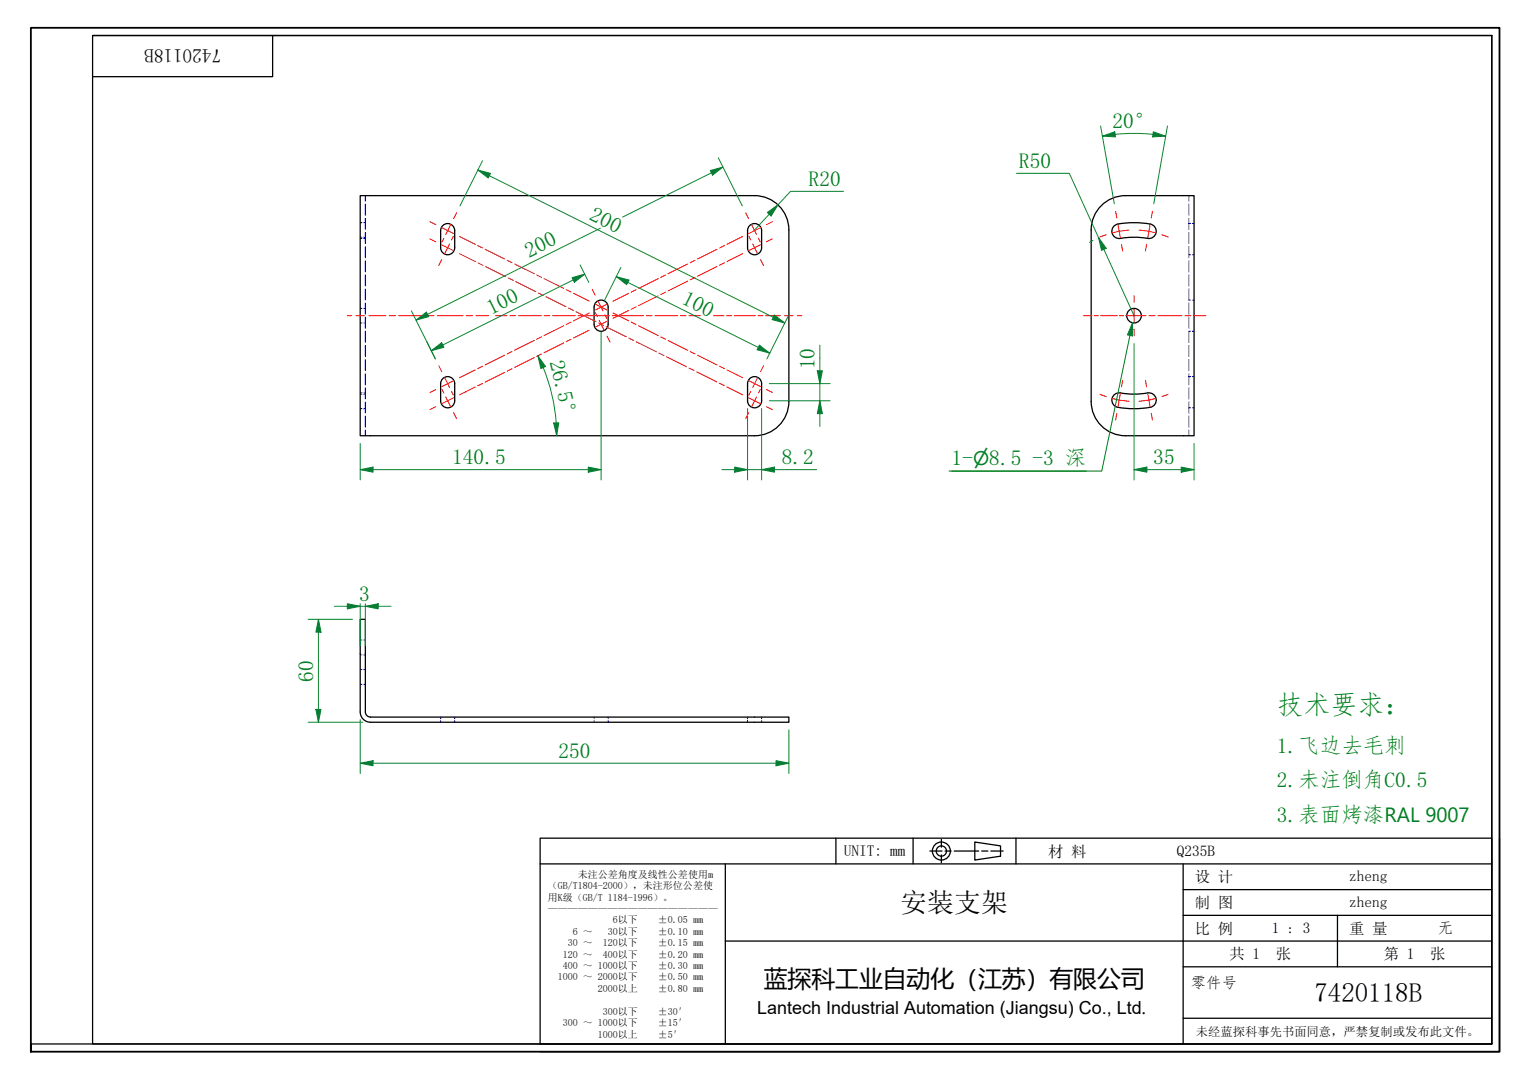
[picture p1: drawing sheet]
<svg xmlns="http://www.w3.org/2000/svg" width="297mm" height="210mm" viewBox="0 0 297 210" stroke-linecap="round" stroke-linejoin="round" font-family="sans-serif">
<g fill="none" stroke="#00f" stroke-width=".19">
<path d="M71 38v1.1M71 39.7v2.2M231.1 38v1.1M231.1 39.7v2.2M70 46.1h.4M70 46.4h.4M70 43.3h.4M70 59.9h.4M70.7 46.1h.3M70.7 46.4h.3M70.7 43.3h.3M70.7 59.9h.3"/>
<path d="M71 42.4v2.2M71 45.2v2.2M71 47.9v2.2M71 50.7v2.1M71 53.4v2.2M71 56.1v2.2M71 58.9v2.2M231.1 42.4v2.2M231.1 45.2v2.2M231.1 47.9v2.2M231.1 50.7v2.1M231.1 53.4v2.2"/>
<path d="M231.1 56.1v2.2h.4M231.1 58.9v2.2M231.1 49.5h.4M231.1 43.4h.4M231.8 58.3h.3M231.8 49.5h.3M231.8 43.4h.3M70 62.8h.4M70 76.4h.4M70 76.6h.4M70 79.4h.4M70.7 62.8h.3"/>
<path d="M70.7 76.4h.3M70.7 76.6h.3M70.7 79.4h.3M71 61.6v2.2M71 64.4v2.2M71 67.1v2.2M71 69.9v2.2M71 72.6v2.2M71 75.4v2.2M71 78.1v2.2M231.1 61.6v2.2M231.1 67.1v2.2"/>
<path d="M231.1 69.9v2.2M231.1 72.6v2.2M231.1 75.4v2.2M231.1 78.1v2.2M231.1 79.3h.4M231.1 73.2h.4M231.5 64.4h-.4v2.2M231.8 79.3h.3M231.8 73.2h.3M231.8 64.4h.3M71 80.8v2.2M71 83.6v1.1"/>
<path d="M231.1 80.8v2.2M231.1 83.6v1.1M70 124.4h.4M70 133h.4M70 127.3h.4M70 130.1h.4M70.7 124.4h.3M70.7 133h.3M70.7 127.3h.3M70.7 130.1h.3M85.7 139.4v.3M88.4 139.4v.3"/>
<path d="M115.5 139.4v.3M118.2 139.4v.3M145.3 139.4v.3M148.1 139.4v.3M85.7 140v.4M88.4 140v.4M115.5 140v.4M118.2 140v.4M145.3 140v.4M148.1 140v.4"/>
</g>
<g fill="none" stroke="#000" stroke-width=".25">
<path d="M70 38h76.7a6.7 6.7 0 0 1 6.7 6.7v33.3a6.7 6.7 0 0 1-6.7 6.7h-76.7zM86.2 43.7a1.37 1.37 0 0 1 1.4-.1 1.37 1.37 0 0 1 .8 1.2v3.3a1.37 1.37 0 0 1-1.4 1.4 1.37 1.37 0 0 1-1.3-1.4v-3.3v-.4zM115.8 58.9a1.37 1.37 0 0 1 1.5-.5 1.37 1.37 0 0 1 .9 1.3v3.3a1.37 1.37 0 0 1-1.3 1.4 1.37 1.37 0 0 1-1.4-1.4v-3.3zM145.6 44a1.37 1.37 0 0 1 1.5-.5 1.37 1.37 0 0 1 1 1.3v3.3a1.37 1.37 0 0 1-1.4 1.4 1.37 1.37 0 0 1-1.4-1.4v-3.3zM213.8 40.3a6.7 6.7 0 0 1 5-2.3h13.3v46.7h-13.3a6.7 6.7 0 0 1-6.7-6.7v-33.3a6.6 6.6 0 0 1 1.7-4.4zM216.5 44a3.5 3.5 0 0 1 2.4-.7h3.1a2.82 2.82 0 0 1 2.6 1 1.42 1.42 0 0 1-.1 1.5 1.42 1.42 0 0 1-1.4 .5 18 18 0 0 0-5.7 0 1.42 1.42 0 0 1-.9-2.3zM85.9 73.8a1.37 1.37 0 0 1 1.5-.5 1.37 1.37 0 0 1 1 1.3v3.3a1.37 1.37 0 0 1-1.4 1.4 1.37 1.37 0 0 1-1.3-1.4v-3.3zM145.6 73.8a1.37 1.37 0 0 1 1.5-.5 1.37 1.37 0 0 1 1 1.3v3.3a1.37 1.37 0 0 1-1.4 1.4 1.37 1.37 0 0 1-1.4-1.4v-3.3zM216.6 76.7a1.9 1.9 0 0 1 2-.2l3 .1a4.6 4.6 0 0 1 2.4-.1 1.42 1.42 0 0 1 .8 1.5 1.42 1.42 0 0 1-1.2 1.2 16.5 16.5 0 0 1-6.7-.2 1.42 1.42 0 0 1-.3-2.3zM70 120.4h1v18a1 1 0 0 0 1 1h81.4v1h-81.4a2 2 0 0 1-2-2z"/>
<circle cx="220.5" cy="61.4" r="1.42"/>
</g>
<path d="M6 204.4v-1.5v1.5M6 202.9v-197.5h285.5v199h-285.5" fill="none" stroke="#000" stroke-width=".35"/>
<path d="M18 6.9h272v196h-272zM18 6.9h272M53 6.9v8h-35M290 6.9v196h-284" fill="none" stroke="#000" stroke-width=".25"/>
<g fill="none" stroke="#000" stroke-width=".25">
<path d="M105 162.9h185v40h-185zM105 167.9h185M141 167.9v35M162.5 162.9v5M177.5 162.9v5M180.8 165.4h2.3M183 163.2v1.5M183 166.2v1.5M183.7 165.4h1.2M185.5 165.4h4.8M189.5 163.7l5 .7v2l-5 .8zM190.8 165.4h1.2"/>
<path d="M192.6 165.4h2.4M197.5 162.9v5M230 167.9v35M230 177.9h60M230 172.9h60M260 177.9v10M291.5 162.9v41.5h-186.5M141 182.9h149M230 197.9h60M230 187.9h60"/>
<circle cx="183" cy="165.4" r="1.75"/>
<circle cx="183" cy="165.4" r="1"/>
</g>
<g fill="none" stroke="#f00" stroke-width=".19">
<path d="M85.9 50.5l-.6 1.1M86.3 46.3l-.4 .8M87.4 47.4l-1 1.9M87.6 43.7l-.9 1.9M88.1 45.9l-.3 .8M88.8 41.4l-.6 1.1M115.1 56.2l.6 1.2M116.3 58.5l.9 1.9M145 41.4l.5 1.1M145.6 45.9l.3 .8M146.1 43.7l1 1.9M146.3 47.4l1 1.9"/>
<path d="M147.4 46.3l.4 .8M147.8 50.5l.6 1.1M216.9 41.1l.2 1.3M217.3 43.7l.5 2.5M218 47.5l.2 1.3M220.5 57.4v1.3M222.9 47.5l-.2 1.3M223.6 43.7l-.5 2.5M224 41.1l-.2 1.3M85.3 71.1l.6 1.2M85.9 75.7l.4 .7M86.4 73.4l1 1.9"/>
<path d="M86.7 77.1l.9 1.9M87.8 76.1l.3 .7M115.7 60.8l.4 .7M116.5 62.3l.9 1.9M117.6 61.2l.4 .7M118 65.3l.6 1.2M145.9 76.1l-.3 .7M147.1 77.1l-1 1.9M147.3 73.4l-1 1.9M147.8 75.7l-.4 .7M148.4 71.1l-.6 1.2M210.7 61.4h1.6"/>
<path d="M212.7 61.4h.8M213.9 61.4h3.3M217.6 61.4h.8M217.8 76.5l-.5 2.6M218.2 73.9l-.2 1.3M218.8 61.4h4M220.5 60v2.7M220.5 64v1.3M222.7 73.9l.2 1.3M223.1 76.5l.5 2.6M223.4 61.4h1.1M225.1 61.4h4.7"/>
<path d="M230.3 61.4h1.2M232.1 61.4h2.3M88.2 80.2l.6 1.2M145.5 80.2l-.5 1.2M217.1 80.3l-.2 1.3M223.8 80.3l.2 1.3"/>
</g>
<g fill="none" stroke="#f00" stroke-width=".19">
<path d="M215 45.6l-1.2 .5M219.5 44.7l-3.2 .5M221.4 44.7l3.2 .5M225.9 45.6l1.2 .5M67.5 61.4h.9M69.2 61.4h1.7M71.7 61.4h3.3M75.6 61.4h1.3M77.5 61.4h5M83.1 61.4h1.3M85 61.4h5M90.6 61.4h1.3"/>
<path d="M92.5 61.4h2.5M96.4 61.4h2.2M99.1 61.4h1.1M100.8 61.4h4.4M105.8 61.4h1.1M107.4 61.4h4.4M112.4 61.4h1.1M114 61.4h4.5M119 61.4h1.1M120.7 61.4h4.4M125.7 61.4h1.1M127.3 61.4h4.4"/>
<path d="M132.3 61.4h1.1M133.9 61.4h2.2M138.7 61.4h2M141.3 61.4h1M142.8 61.4h4M147.3 61.4h1M148.8 61.4h2.9M152.5 61.4h1.7M155 61.4h.9M213.8 76.6l1.2 .5M216.3 77.5l3.2 .5M224.6 77.5l-3.2 .5"/>
<path d="M227.1 76.6l-1.2 .5"/>
</g>
<path d="M114.4 91.3h2.5" fill="none" stroke="#00803f" stroke-width=".19"/>
<path d="M114.4 90.8l2.5 .5-2.5 .5z" fill="#00803f"/>
<path d="M70 91.3h2.5M114.4 90.8l2.5 .5-2.5 .5z" fill="none" stroke="#00803f" stroke-width=".19"/>
<path d="M70 91.3l2.5-.5v1z" fill="#00803f"/>
<path d="M92.9 33l2.2 1.2M116.9 64.5v28.8M70 91.3l2.5-.5v1zM70 86.2v7.1M72.5 91.3h41.9" fill="none" stroke="#00803f" stroke-width=".19"/>
<path d="M92.9 33l2.5 .7-.5 .9z" fill="#00803f"/>
<path d="M92.9 33l2.5 .7-.5 .9zM150.3 61.7l2.3 1.1" fill="none" stroke="#00803f" stroke-width=".19"/>
<path d="M150.5 61.2l2.1 1.6-2.5-.7z" fill="#00803f"/>
<path d="M93.8 31.2l-4.4 8.8M95.1 34.2l55.2 27.5M83.1 61.1l-2.2 1.1M150.5 61.2l2.1 1.6-2.5-.7zM153.2 61.5l-4.1 8.3M153.5 61l-.2 .3" fill="none" stroke="#00803f" stroke-width=".19"/>
<g fill="none" stroke="#f00" stroke-width=".19">
<path d="M83.6 43.1l1.1 .6M83.6 46.4l1.1 .6M85.9 44.2l2.3 1.2M85.9 47.6l2.3 1.1M89.3 46l3.1 1.5M89.3 49.3l3.1 1.5M92.9 47.7l.9 .5M92.9 51.1l1 .5M94.3 48.4l3.8 1.9M94.4 51.8l3.9 2M98.6 50.6l1 .5M98.8 54l1 .5"/>
<path d="M100 51.3l3.9 1.9M100.3 54.7l3.9 2M104.3 53.4l1 .5M104.6 56.9l1 .5M105.8 54.2l3.8 1.9M106.1 57.7l3.9 1.9M110.1 56.3l.9 .5M110.5 59.9l1 .4M111.5 57l3 1.5M115.7 59.1l2.3 1.2M118 59.1l-2.3 1.2M122.2 57l-3 1.5"/>
<path d="M123.7 56.3l-1 .5M123.7 59.6l-1 .5M128 54.2l-3.9 1.9M128 57.5l-3.9 1.9M129.4 53.4l-1 .5M129.4 56.8l-1 .5M133.7 51.3l-3.8 1.9M133.7 54.6l-3.8 1.9M135.1 50.6l-.9 .5M135.1 53.9l-.9 .5M139.4 48.4l-3.8 1.9M139.4 51.8l-3.8 1.9"/>
<path d="M140.8 47.7l-.9 .5M140.8 51.1l-.9 .4M144.4 46l-3.1 1.5M144.4 49.3l-3.1 1.5M147.8 44.2l-2.3 1.2M147.8 47.6l-2.3 1.1M150.1 43.1l-1.1 .6M150.1 46.4l-1.1 .6M84.7 75.7l-1.1 .6M84.7 79l-1.1 .6M88.2 74l-2.3 1.1M88.2 77.3l-2.3 1.2"/>
<path d="M92.4 71.9l-3.1 1.5M92.4 75.2l-3.1 1.5M93.8 71.2l-.9 .4M93.8 74.5l-.9 .5M98.1 69l-3.8 1.9M98.1 72.4l-3.8 1.9M99.6 68.3l-1 .5M99.6 71.6l-1 .5M103.9 66.2l-3.9 1.9M103.9 69.5l-3.9 1.9M105.3 65.5l-1 .4M105.3 68.8l-1 .5"/>
<path d="M109.6 63.3l-3.8 1.9M109.6 66.6l-3.8 2M111 62.6l-.9 .5M111 65.9l-.9 .5M112 60.6l3.9 1.9M114.5 60.8l-3 1.6M114.5 64.2l-3 1.5M116.4 62.8l.9 .5M117.8 63.5l3.9 2M118 62.4l-2.3 1.2M119.2 60.8l3 1.6M122.2 60.3l-3 1.6"/>
<path d="M122.2 65.7l1 .5M122.7 62.6l1 .5M123.7 66.4l3.9 2M124.1 63.3l3.9 1.9M128.1 68.6l1 .5M128.4 65.5l1 .4M129.6 69.4l3.9 1.9M129.9 66.2l3.8 1.9M133.9 71.5l1 .5M134.2 68.3l.9 .5M135.4 72.3l3.9 1.9M135.6 69l3.8 1.9"/>
<path d="M139.8 74.5l1 .5M139.9 71.2l.9 .4M141.3 75.2l3.1 1.5M141.3 71.9l3.1 1.5M145.5 74l2.3 1.1M145.5 77.3l2.3 1.2M149 75.7l1.1 .6M149 79l1.1 .6"/>
</g>
<path d="M80.9 62.2l2-1.5 .4 .9z" fill="#00803f"/>
<path d="M140.5 32.5l-2.2 1.1M80.9 62.2l2-1.5 .4 .9z" fill="none" stroke="#00803f" stroke-width=".19"/>
<path d="M138.1 33.1l2.4-.6-2 1.5z" fill="#00803f"/>
<path d="M138.1 33.1l2.4-.6-2 1.5zM138.3 33.6l-17.3 8.6M139.6 30.7l4.7 9.3M116.7 44.4l-33.6 16.7M80 60.4l.4 .9M80.5 61.5l4.1 8.3M61.9 137.9v2.5" fill="none" stroke="#00803f" stroke-width=".19"/>
<path d="M61.4 137.9h1l-.5 2.5z" fill="#00803f"/>
<path d="M61.4 137.9h1l-.5 2.5zM61.9 120.4v2.5" fill="none" stroke="#00803f" stroke-width=".19"/>
<path d="M61.9 120.4l.5 2.5h-1z" fill="#00803f"/>
<path d="M59.9 120.4h8.6M61.9 120.4l.5 2.5h-1zM61.9 122.9v15M59.9 140.4h10.6M70 148.3h2.5" fill="none" stroke="#00803f" stroke-width=".19"/>
<path d="M70 148.3l2.5-.5v1z" fill="#00803f"/>
<path d="M70 148.3l2.5-.5v1zM150.9 148.3h2.5" fill="none" stroke="#00803f" stroke-width=".19"/>
<path d="M150.9 147.8l2.5 .5-2.5 .5z" fill="#00803f"/>
<path d="M220.5 91.3h2.5M70 139.9v10.4M72.5 148.3h78.4M150.9 147.8l2.5 .5-2.5 .5zM153.4 141.9v8.4" fill="none" stroke="#00803f" stroke-width=".19"/>
<path d="M220.5 91.3l2.5-.5v1z" fill="#00803f"/>
<path d="M220.5 91.3l2.5-.5v1zM229.6 91.3h2.5" fill="none" stroke="#00803f" stroke-width=".19"/>
<path d="M229.6 90.8l2.5 .5-2.5 .5z" fill="#00803f"/>
<path d="M216.8 26.1l-2.5 .4M220.5 66.8v26.5M223 91.3h6.6M229.6 90.8l2.5 .5-2.5 .5zM232.1 86.2v7.1" fill="none" stroke="#00803f" stroke-width=".19"/>
<path d="M214.3 26.5l2.4-.9 .1 1z" fill="#00803f"/>
<path d="M214.3 26.5l2.4-.9 .1 1zM224.1 26.1l2.5 .4" fill="none" stroke="#00803f" stroke-width=".19"/>
<path d="M224.2 25.6l2.4 .9-2.5 .1z" fill="#00803f"/>
<path d="M214 24.5l2.6 15.1M216.8 26.1a35.4 35.4 0 0 1 7.3 0M224.2 25.6l2.4 .9-2.5 .1zM227 24.5l-2.7 15.1M86.1 67l-2.3 1.2" fill="none" stroke="#00803f" stroke-width=".19"/>
<path d="M83.8 68.2l2-1.6 .5 .9z" fill="#00803f"/>
<path d="M113.7 53.3l-2.3 1.1M83.8 68.2l2-1.6 .5 .9z" fill="none" stroke="#00803f" stroke-width=".19"/>
<path d="M111.2 54l2.5-.7-2 1.6z" fill="#00803f"/>
<path d="M111.2 54l2.5-.7-2 1.6zM111.4 54.4l-25.3 12.6M112.8 51.5l1.7 3.4M119.8 53.8l2.2 1.1M82.9 66.4l1.7 3.4" fill="none" stroke="#00803f" stroke-width=".19"/>
<path d="M119.8 53.8l2.5 .6-.5 .9z" fill="#00803f"/>
<path d="M119.8 53.8l2.5 .6-.5 .9zM147.4 67.5l2.2 1.1" fill="none" stroke="#00803f" stroke-width=".19"/>
<path d="M147.6 67.1l2 1.5-2.4-.6z" fill="#00803f"/>
<path d="M120.7 52l-3.2 6.3M122 54.9l25.4 12.6M104.6 69.2l1 2.2M147.6 67.1l2 1.5-2.4-.6z" fill="none" stroke="#00803f" stroke-width=".19"/>
<path d="M104.6 69.2l1.5 2-1 .4z" fill="#00803f"/>
<path d="M104.6 69.2l1.5 2-1 .4zM108.1 82.2l.1 2.5" fill="none" stroke="#00803f" stroke-width=".19"/>
<path d="M107.6 82.2h1l-.4 2.5z" fill="#00803f"/>
<path d="M105.6 71.4a34.8 34.8 0 0 1 2.5 10.8M159.4 72.1v2.5M107.6 82.2h1l-.4 2.5z" fill="none" stroke="#00803f" stroke-width=".19"/>
<path d="M158.9 72.1h1l-.5 2.5z" fill="#00803f"/>
<path d="M158.9 72.1h1l-.5 2.5zM159.4 77.9v2.5" fill="none" stroke="#00803f" stroke-width=".19"/>
<path d="M159.4 77.9l.5 2.5h-1z" fill="#00803f"/>
<path d="M149.6 77.9h11.8M149.6 74.6h11.8M159.4 77.9l.5 2.5h-1zM159.4 67.1v5M159.4 74.6v3.3M142.8 91.3h2.5M159.4 80.4v2.5" fill="none" stroke="#00803f" stroke-width=".19"/>
<path d="M142.8 90.8l2.5 .5-2.5 .5z" fill="#00803f"/>
<path d="M142.8 90.8l2.5 .5-2.5 .5zM148.1 91.3h2.5" fill="none" stroke="#00803f" stroke-width=".19"/>
<path d="M148.1 91.3l2.5-.5v1z" fill="#00803f"/>
<path d="M145.3 79.4v1M148.1 79.4v13.9M140.3 91.3h2.5M145.3 91.3h2.8M145.3 80.9v12.4M148.1 91.3l2.5-.5v1zM150.6 91.3h8.2M67.5 117.8h2.5" fill="none" stroke="#00803f" stroke-width=".19"/>
<path d="M67.5 117.3l2.5 .5-2.5 .5z" fill="#00803f"/>
<path d="M67.5 117.3l2.5 .5-2.5 .5zM71 117.8h2.5" fill="none" stroke="#00803f" stroke-width=".19"/>
<path d="M71 117.8l2.5-.5v1z" fill="#00803f"/>
<path d="M151.2 39.8l-1.7 1.8M65 117.8h2.5M70 117.8h1M70 117.3v8.2M71 117.8l2.5-.5v1zM71 117.3v8.2M73.5 117.8h2.5" fill="none" stroke="#00803f" stroke-width=".19"/>
<path d="M149.2 41.3l2-1.5-1.3 2.2z" fill="#00803f"/>
<path d="M164 37.2h-10.3l-2.5 2.6M149.2 41.3l2-1.5-1.3 2.2zM149.5 41.6l-2.8 3.1M213.6 46.2l1 2.3" fill="none" stroke="#00803f" stroke-width=".19"/>
<path d="M213.6 46.2l1.4 2.1-.9 .4z" fill="#00803f"/>
<path d="M197.6 33.7h10.3l5.7 12.5M212.5 46.7l-.7 .4M213.6 46.2l1.4 2.1-.9 .4zM214.6 48.5l5.9 12.9" fill="none" stroke="#00803f" stroke-width=".19"/>
<path d="M220.2 62.7l-.5 2.5M185 91.6h26.2" fill="none" stroke="#008000" stroke-width=".19"/>
<path d="M220.2 62.7l-.1 2.6-.9-.2z" fill="#008000"/>
<path d="M219.7 65.2l-5.5 26.4h-29.7M220.2 62.7l-.1 2.6-.9-.2z" fill="none" stroke="#008000" stroke-width=".19"/>
<text font-size="5.2" fill="#008000" x="248.2" y="138.8">技术要求：</text>
<g font-size="5.2">
<text x="175" y="177.3">安装支架</text>
<text x="255.5" y="194.7">7420118B</text>
</g>
<text font-size="4.6" x="148.5" y="191.9">蓝探科工业自动化（江苏）有限公司</text>
<g font-size="4.2" fill="#008000">
<text x="216.3" y="24.9">20°</text>
<text x="198.1" y="32.7">R50</text>
<text x="157.2" y="36.2">R20</text>
<text x="114.4" y="42.6" transform="rotate(27 114.4 42.6)">200</text>
<text x="102.9" y="50.1" transform="rotate(-27 102.9 50.1)">200</text>
<text x="132.4" y="58.9" transform="rotate(27 132.4 58.9)">100</text>
<text x="95.5" y="61.2" transform="rotate(-27 95.5 61.2)">100</text>
<text x="106.9" y="70.3" transform="rotate(77 106.9 70.3)">26.5°</text>
<text x="158.3" y="71.8" transform="rotate(-90 158.3 71.8)">10</text>
<text x="87.9" y="90.2">140.5</text>
<text x="152" y="90.2">8.2</text>
<text x="185" y="90.4">1-</text>
<text x="192.3" y="90.4">8.5 -3 深</text>
<text x="224.2" y="90.2">35</text>
<text x="69.8" y="116.8">3</text>
<text x="60.9" y="132.5" transform="rotate(-90 60.9 132.5)">60</text>
<text x="108.5" y="147.3">250</text>
<text x="248.2" y="146.3">1.飞边去毛刺</text>
<text x="248.2" y="153">2.未注倒角C0.5</text>
<text x="248.2" y="159.9">3.表面烤漆RAL 9007</text>
</g>
<text font-size="3.7" x="43" y="9.6" transform="rotate(180 43 9.6)">7420118B</text>
<text font-size="3.7" fill="#008000" x="189.2" y="90.4">⌀</text>
<text font-size="3.5" x="147.2" y="197.1">Lantech Industrial Automation (Jiangsu) Co., Ltd.</text>
<g font-size="3">
<text x="164" y="166.4">UNIT: mm</text>
<text x="203.8" y="166.5">材 料</text>
<text x="228.8" y="166.3">Q235B</text>
<text x="232.3" y="171.5">设 计</text>
<text x="262.3" y="171.2">zheng</text>
<text x="232.3" y="176.5">制 图</text>
<text x="262.3" y="176.2">zheng</text>
<text x="232.3" y="181.5">比 例</text>
<text x="247.3" y="181.4">1 : 3</text>
<text x="262.3" y="181.5">重 量</text>
<text x="279.5" y="181.4">无</text>
<text x="231.5" y="192">零件号</text>
<text x="239" y="186.5">共 1</text>
<text x="248" y="186.5">张</text>
<text x="269" y="186.5">第 1</text>
<text x="278" y="186.5">张</text>
</g>
<text font-size="2.4" x="232.5" y="201.3">未经蓝探科事先书面同意，严禁复制或发布此文件。</text>
<g font-size="1.9">
<text x="106.5" y="172.8">（GB/T1804-2000），未注形位公差使</text>
<text x="112.3" y="170.6">未注公差角度及线性公差使用m</text>
<text x="106.5" y="175">用K级（GB/T 1184-1996）。</text>
<text x="106.5" y="177.2">—————————————————</text>
<text x="119.1" y="179.5">6以下</text>
<text x="127.9" y="179.5">±0.05 mm</text>
<text x="110.4" y="183.9">30 ～</text>
<text x="111.4" y="181.7">6 ～</text>
<text x="117.2" y="183.9">120以下</text>
<text x="118.2" y="181.7">30以下</text>
<text x="127.9" y="181.7">±0.10 mm</text>
<text x="127.9" y="183.9">±0.15 mm</text>
<text x="108.4" y="190.6">1000 ～ 2000以下</text>
<text x="109.4" y="186.1">120 ～</text>
<text x="109.4" y="188.3">400 ～ 1000以下</text>
<text x="117.2" y="186.1">400以下</text>
<text x="127.9" y="186.1">±0.20 mm</text>
<text x="127.9" y="188.3">±0.30 mm</text>
<text x="127.9" y="190.6">±0.50 mm</text>
<text x="116.2" y="192.8">2000以上</text>
<text x="117.2" y="197.2">300以下</text>
<text x="127.9" y="192.8">±0.80 mm</text>
<text x="127.9" y="197.2">±30′</text>
<text x="109.4" y="199.4">300 ～ 1000以下</text>
<text x="116.2" y="201.7">1000以上</text>
<text x="127.9" y="199.4">±15′</text>
<text x="127.9" y="201.7">±5′</text>
</g>
</svg>
